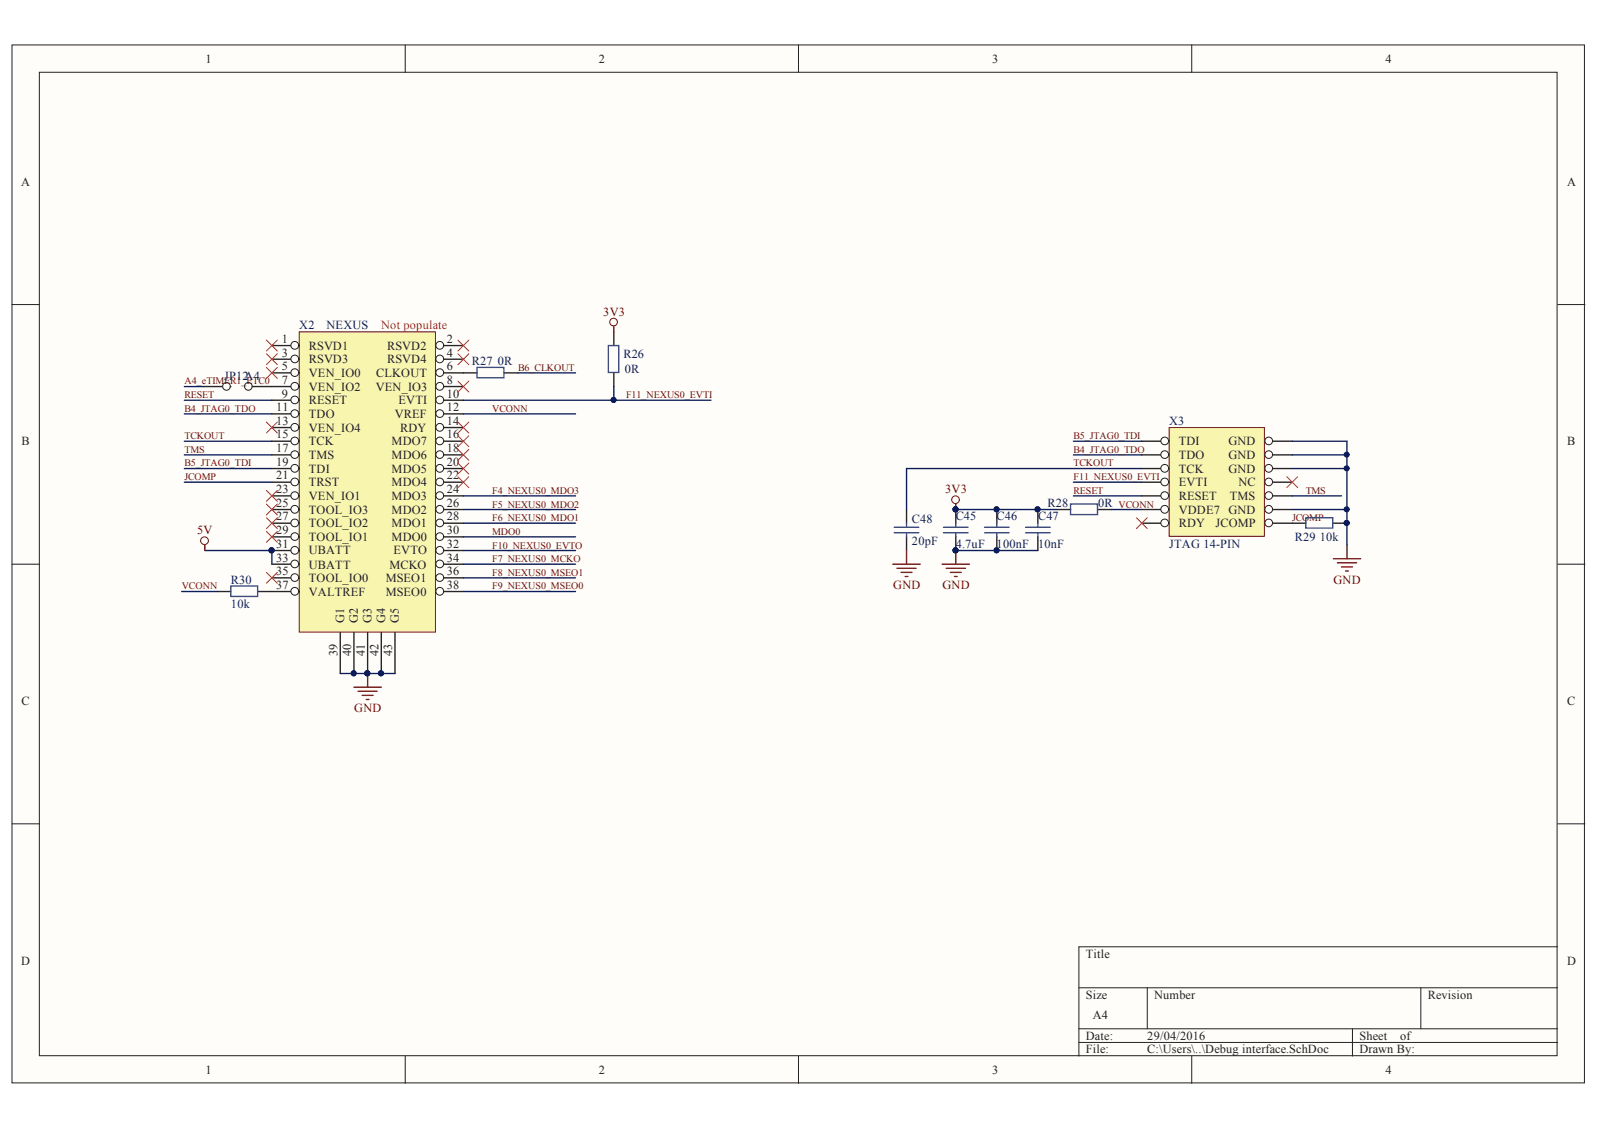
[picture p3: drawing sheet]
<svg xmlns="http://www.w3.org/2000/svg" width="297mm" height="210mm" viewBox="0 0 297 210" stroke-linecap="round" stroke-linejoin="round" font-family="sans-serif">
<path d="M2.2 8.3h292.1v192.9h-292.1z" fill="#fefdf9"/>
<path d="M2.2 8.3h292.1v192.9h-292.1z" fill="none" stroke="#231f20" stroke-width=".19"/>
<path d="M7.3 13.4h282v182.7h-282z" fill="#fefdf9"/>
<g fill="none" stroke="#231f20" stroke-width=".19">
<path d="M7.3 13.4h282v182.7h-282zM75.3 8.3v5.1M148.3 8.3v5.1M221.4 8.3v5.1M2.2 56.6h5.1M289.4 56.6h5M2.2 104.8h5.1M289.4 104.8h5M2.2 153h5.1M289.4 153h5M289.4 175.9h-89v20.3M75.3 196.2v5.1"/>
<path d="M148.3 196.2v5.1M200.4 183.5h89M200.4 191.1h89M200.4 193.6h89M213.1 183.5v7.6M221.4 196.2v5.1M251.2 191.1v5.1M263.9 183.5v7.6"/>
</g>
<path d="M55.6 61.7h25.3v55.7h-25.3z" fill="#f8f5af"/>
<path d="M55.6 61.7h25.3v55.7h-25.3z" fill="none" stroke="#6d0c0e" stroke-width=".19"/>
<path d="M50.5 64.2h5.1" fill="none" stroke="#231f20" stroke-width=".25"/>
<circle cx="54.8" cy="64.2" r=".72" fill="#fefdf9"/>
<circle cx="54.8" cy="64.2" r=".72" fill="none" stroke="#231f20" stroke-width=".19"/>
<path d="M81 64.2h5.1" fill="none" stroke="#231f20" stroke-width=".25"/>
<circle cx="81.7" cy="64.2" r=".72" fill="#fefdf9"/>
<circle cx="81.7" cy="64.2" r=".72" fill="none" stroke="#231f20" stroke-width=".19"/>
<path d="M50.5 66.7h5.1" fill="none" stroke="#231f20" stroke-width=".25"/>
<circle cx="54.8" cy="66.7" r=".72" fill="#fefdf9"/>
<circle cx="54.8" cy="66.7" r=".72" fill="none" stroke="#231f20" stroke-width=".19"/>
<path d="M81 66.7h5.1" fill="none" stroke="#231f20" stroke-width=".25"/>
<circle cx="81.7" cy="66.7" r=".72" fill="#fefdf9"/>
<circle cx="81.7" cy="66.7" r=".72" fill="none" stroke="#231f20" stroke-width=".19"/>
<path d="M50.5 69.3h5.1" fill="none" stroke="#231f20" stroke-width=".25"/>
<circle cx="54.8" cy="69.2" r=".72" fill="#fefdf9"/>
<circle cx="54.8" cy="69.2" r=".72" fill="none" stroke="#231f20" stroke-width=".19"/>
<path d="M81 69.3h5.1" fill="none" stroke="#231f20" stroke-width=".25"/>
<circle cx="81.7" cy="69.2" r=".72" fill="#fefdf9"/>
<circle cx="81.7" cy="69.2" r=".72" fill="none" stroke="#231f20" stroke-width=".19"/>
<path d="M50.5 71.8h5.1" fill="none" stroke="#231f20" stroke-width=".25"/>
<circle cx="54.8" cy="71.8" r=".72" fill="#fefdf9"/>
<circle cx="54.8" cy="71.8" r=".72" fill="none" stroke="#231f20" stroke-width=".19"/>
<path d="M81 71.8h5.1" fill="none" stroke="#231f20" stroke-width=".25"/>
<circle cx="81.7" cy="71.8" r=".72" fill="#fefdf9"/>
<circle cx="81.7" cy="71.8" r=".72" fill="none" stroke="#231f20" stroke-width=".19"/>
<path d="M50.5 74.3h5.1" fill="none" stroke="#231f20" stroke-width=".25"/>
<circle cx="54.8" cy="74.3" r=".72" fill="#fefdf9"/>
<circle cx="54.8" cy="74.3" r=".72" fill="none" stroke="#231f20" stroke-width=".19"/>
<path d="M81 74.3h5.1" fill="none" stroke="#231f20" stroke-width=".25"/>
<circle cx="81.7" cy="74.3" r=".72" fill="#fefdf9"/>
<circle cx="81.7" cy="74.3" r=".72" fill="none" stroke="#231f20" stroke-width=".19"/>
<path d="M50.5 76.9h5.1" fill="none" stroke="#231f20" stroke-width=".25"/>
<circle cx="54.8" cy="76.8" r=".72" fill="#fefdf9"/>
<circle cx="54.8" cy="76.8" r=".72" fill="none" stroke="#231f20" stroke-width=".19"/>
<path d="M81 76.9h5.1" fill="none" stroke="#231f20" stroke-width=".25"/>
<circle cx="81.7" cy="76.8" r=".72" fill="#fefdf9"/>
<circle cx="81.7" cy="76.8" r=".72" fill="none" stroke="#231f20" stroke-width=".19"/>
<path d="M50.5 79.4h5.1" fill="none" stroke="#231f20" stroke-width=".25"/>
<circle cx="54.8" cy="79.4" r=".72" fill="#fefdf9"/>
<circle cx="54.8" cy="79.4" r=".72" fill="none" stroke="#231f20" stroke-width=".19"/>
<path d="M81 79.4h5.1" fill="none" stroke="#231f20" stroke-width=".25"/>
<circle cx="81.7" cy="79.4" r=".72" fill="#fefdf9"/>
<circle cx="81.7" cy="79.4" r=".72" fill="none" stroke="#231f20" stroke-width=".19"/>
<path d="M50.5 82h5.1" fill="none" stroke="#231f20" stroke-width=".25"/>
<circle cx="54.8" cy="81.9" r=".72" fill="#fefdf9"/>
<circle cx="54.8" cy="81.9" r=".72" fill="none" stroke="#231f20" stroke-width=".19"/>
<path d="M81 82h5.1" fill="none" stroke="#231f20" stroke-width=".25"/>
<circle cx="81.7" cy="81.9" r=".72" fill="#fefdf9"/>
<circle cx="81.7" cy="81.9" r=".72" fill="none" stroke="#231f20" stroke-width=".19"/>
<path d="M50.5 84.5h5.1" fill="none" stroke="#231f20" stroke-width=".25"/>
<circle cx="54.8" cy="84.4" r=".72" fill="#fefdf9"/>
<circle cx="54.8" cy="84.4" r=".72" fill="none" stroke="#231f20" stroke-width=".19"/>
<path d="M81 84.5h5.1" fill="none" stroke="#231f20" stroke-width=".25"/>
<circle cx="81.7" cy="84.4" r=".72" fill="#fefdf9"/>
<circle cx="81.7" cy="84.4" r=".72" fill="none" stroke="#231f20" stroke-width=".19"/>
<path d="M50.5 87h5.1" fill="none" stroke="#231f20" stroke-width=".25"/>
<circle cx="54.8" cy="87" r=".72" fill="#fefdf9"/>
<circle cx="54.8" cy="87" r=".72" fill="none" stroke="#231f20" stroke-width=".19"/>
<path d="M81 87h5.1" fill="none" stroke="#231f20" stroke-width=".25"/>
<circle cx="81.7" cy="87" r=".72" fill="#fefdf9"/>
<circle cx="81.7" cy="87" r=".72" fill="none" stroke="#231f20" stroke-width=".19"/>
<path d="M50.5 89.6h5.1" fill="none" stroke="#231f20" stroke-width=".25"/>
<circle cx="54.8" cy="89.5" r=".72" fill="#fefdf9"/>
<circle cx="54.8" cy="89.5" r=".72" fill="none" stroke="#231f20" stroke-width=".19"/>
<path d="M81 89.6h5.1" fill="none" stroke="#231f20" stroke-width=".25"/>
<circle cx="81.7" cy="89.5" r=".72" fill="#fefdf9"/>
<circle cx="81.7" cy="89.5" r=".72" fill="none" stroke="#231f20" stroke-width=".19"/>
<path d="M50.5 92.1h5.1" fill="none" stroke="#231f20" stroke-width=".25"/>
<circle cx="54.8" cy="92.1" r=".72" fill="#fefdf9"/>
<circle cx="54.8" cy="92.1" r=".72" fill="none" stroke="#231f20" stroke-width=".19"/>
<path d="M81 92.1h5.1" fill="none" stroke="#231f20" stroke-width=".25"/>
<circle cx="81.7" cy="92.1" r=".72" fill="#fefdf9"/>
<circle cx="81.7" cy="92.1" r=".72" fill="none" stroke="#231f20" stroke-width=".19"/>
<path d="M50.5 94.6h5.1" fill="none" stroke="#231f20" stroke-width=".25"/>
<circle cx="54.8" cy="94.6" r=".72" fill="#fefdf9"/>
<circle cx="54.8" cy="94.6" r=".72" fill="none" stroke="#231f20" stroke-width=".19"/>
<path d="M81 94.6h5.1" fill="none" stroke="#231f20" stroke-width=".25"/>
<circle cx="81.7" cy="94.6" r=".72" fill="#fefdf9"/>
<circle cx="81.7" cy="94.6" r=".72" fill="none" stroke="#231f20" stroke-width=".19"/>
<path d="M50.5 97.2h5.1" fill="none" stroke="#231f20" stroke-width=".25"/>
<circle cx="54.8" cy="97.1" r=".72" fill="#fefdf9"/>
<circle cx="54.8" cy="97.1" r=".72" fill="none" stroke="#231f20" stroke-width=".19"/>
<path d="M81 97.2h5.1" fill="none" stroke="#231f20" stroke-width=".25"/>
<circle cx="81.7" cy="97.1" r=".72" fill="#fefdf9"/>
<circle cx="81.7" cy="97.1" r=".72" fill="none" stroke="#231f20" stroke-width=".19"/>
<path d="M50.5 99.7h5.1" fill="none" stroke="#231f20" stroke-width=".25"/>
<circle cx="54.8" cy="99.7" r=".72" fill="#fefdf9"/>
<circle cx="54.8" cy="99.7" r=".72" fill="none" stroke="#231f20" stroke-width=".19"/>
<path d="M81 99.7h5.1" fill="none" stroke="#231f20" stroke-width=".25"/>
<circle cx="81.7" cy="99.7" r=".72" fill="#fefdf9"/>
<circle cx="81.7" cy="99.7" r=".72" fill="none" stroke="#231f20" stroke-width=".19"/>
<path d="M50.5 102.3h5.1" fill="none" stroke="#231f20" stroke-width=".25"/>
<circle cx="54.8" cy="102.2" r=".72" fill="#fefdf9"/>
<circle cx="54.8" cy="102.2" r=".72" fill="none" stroke="#231f20" stroke-width=".19"/>
<circle cx="50.4" cy="102.2" r=".47" fill="#0c1c5b"/>
<circle cx="50.4" cy="102.2" r=".47" fill="none" stroke="#0c1c5b" stroke-width=".19"/>
<path d="M81 102.3h5.1" fill="none" stroke="#231f20" stroke-width=".25"/>
<circle cx="81.7" cy="102.2" r=".72" fill="#fefdf9"/>
<circle cx="81.7" cy="102.2" r=".72" fill="none" stroke="#231f20" stroke-width=".19"/>
<path d="M50.5 104.8h5.1" fill="none" stroke="#231f20" stroke-width=".25"/>
<circle cx="54.8" cy="104.7" r=".72" fill="#fefdf9"/>
<circle cx="54.8" cy="104.7" r=".72" fill="none" stroke="#231f20" stroke-width=".19"/>
<path d="M81 104.8h5.1" fill="none" stroke="#231f20" stroke-width=".25"/>
<circle cx="81.7" cy="104.7" r=".72" fill="#fefdf9"/>
<circle cx="81.7" cy="104.7" r=".72" fill="none" stroke="#231f20" stroke-width=".19"/>
<path d="M50.5 107.3h5.1" fill="none" stroke="#231f20" stroke-width=".25"/>
<circle cx="54.8" cy="107.3" r=".72" fill="#fefdf9"/>
<circle cx="54.8" cy="107.3" r=".72" fill="none" stroke="#231f20" stroke-width=".19"/>
<path d="M81 107.3h5.1" fill="none" stroke="#231f20" stroke-width=".25"/>
<circle cx="81.7" cy="107.3" r=".72" fill="#fefdf9"/>
<circle cx="81.7" cy="107.3" r=".72" fill="none" stroke="#231f20" stroke-width=".19"/>
<path d="M50.5 109.9h5.1" fill="none" stroke="#231f20" stroke-width=".25"/>
<circle cx="54.8" cy="109.8" r=".72" fill="#fefdf9"/>
<circle cx="54.8" cy="109.8" r=".72" fill="none" stroke="#231f20" stroke-width=".19"/>
<path d="M81 109.9h5.1" fill="none" stroke="#231f20" stroke-width=".25"/>
<circle cx="81.7" cy="109.8" r=".72" fill="#fefdf9"/>
<circle cx="81.7" cy="109.8" r=".72" fill="none" stroke="#231f20" stroke-width=".19"/>
<path d="M63.2 117.5v7.6M65.8 117.5v7.6" fill="none" stroke="#231f20" stroke-width=".25"/>
<circle cx="65.7" cy="125.1" r=".46" fill="#0c1c5b"/>
<circle cx="65.7" cy="125.1" r=".46" fill="none" stroke="#0c1c5b" stroke-width=".19"/>
<path d="M68.3 117.5v7.6" fill="none" stroke="#231f20" stroke-width=".25"/>
<circle cx="68.2" cy="125.1" r=".47" fill="#0c1c5b"/>
<circle cx="68.2" cy="125.1" r=".47" fill="none" stroke="#0c1c5b" stroke-width=".19"/>
<path d="M70.8 117.5v7.6" fill="none" stroke="#231f20" stroke-width=".25"/>
<circle cx="70.8" cy="125.1" r=".47" fill="#0c1c5b"/>
<circle cx="70.8" cy="125.1" r=".47" fill="none" stroke="#0c1c5b" stroke-width=".19"/>
<path d="M73.4 117.5v7.6" fill="none" stroke="#231f20" stroke-width=".25"/>
<circle cx="50.4" cy="102.2" r=".47" fill="#0c1c5b"/>
<circle cx="50.4" cy="102.2" r=".47" fill="none" stroke="#0c1c5b" stroke-width=".19"/>
<circle cx="65.7" cy="125.1" r=".46" fill="#0c1c5b"/>
<circle cx="65.7" cy="125.1" r=".46" fill="none" stroke="#0c1c5b" stroke-width=".19"/>
<circle cx="68.2" cy="125.1" r=".47" fill="#0c1c5b"/>
<circle cx="68.2" cy="125.1" r=".47" fill="none" stroke="#0c1c5b" stroke-width=".19"/>
<circle cx="70.8" cy="125.1" r=".47" fill="#0c1c5b"/>
<circle cx="70.8" cy="125.1" r=".47" fill="none" stroke="#0c1c5b" stroke-width=".19"/>
<path d="M217.2 79.4h17.7v20.2h-17.7z" fill="#f8f5af"/>
<path d="M217.2 79.4h17.7v20.2h-17.7z" fill="none" stroke="#6d0c0e" stroke-width=".19"/>
<path d="M212.1 82h5.1" fill="none" stroke="#231f20" stroke-width=".25"/>
<circle cx="216.4" cy="81.9" r=".72" fill="#fefdf9"/>
<circle cx="216.4" cy="81.9" r=".72" fill="none" stroke="#231f20" stroke-width=".19"/>
<path d="M235 82h5.1" fill="none" stroke="#231f20" stroke-width=".25"/>
<circle cx="235.7" cy="81.9" r=".71" fill="#fefdf9"/>
<circle cx="235.7" cy="81.9" r=".71" fill="none" stroke="#231f20" stroke-width=".19"/>
<path d="M212.1 84.5h5.1" fill="none" stroke="#231f20" stroke-width=".25"/>
<circle cx="216.4" cy="84.4" r=".72" fill="#fefdf9"/>
<circle cx="216.4" cy="84.4" r=".72" fill="none" stroke="#231f20" stroke-width=".19"/>
<path d="M235 84.5h5.1" fill="none" stroke="#231f20" stroke-width=".25"/>
<circle cx="235.7" cy="84.4" r=".71" fill="#fefdf9"/>
<circle cx="235.7" cy="84.4" r=".71" fill="none" stroke="#231f20" stroke-width=".19"/>
<path d="M212.1 87h5.1" fill="none" stroke="#231f20" stroke-width=".25"/>
<circle cx="216.4" cy="87" r=".72" fill="#fefdf9"/>
<circle cx="216.4" cy="87" r=".72" fill="none" stroke="#231f20" stroke-width=".19"/>
<path d="M235 87h5.1" fill="none" stroke="#231f20" stroke-width=".25"/>
<circle cx="235.7" cy="87" r=".72" fill="#fefdf9"/>
<circle cx="235.7" cy="87" r=".72" fill="none" stroke="#231f20" stroke-width=".19"/>
<path d="M212.1 89.6h5.1" fill="none" stroke="#231f20" stroke-width=".25"/>
<circle cx="216.4" cy="89.5" r=".72" fill="#fefdf9"/>
<circle cx="216.4" cy="89.5" r=".72" fill="none" stroke="#231f20" stroke-width=".19"/>
<path d="M235 89.6h5.1" fill="none" stroke="#231f20" stroke-width=".25"/>
<circle cx="235.7" cy="89.5" r=".71" fill="#fefdf9"/>
<circle cx="235.7" cy="89.5" r=".71" fill="none" stroke="#231f20" stroke-width=".19"/>
<path d="M212.1 92.1h5.1" fill="none" stroke="#231f20" stroke-width=".25"/>
<circle cx="216.4" cy="92.1" r=".72" fill="#fefdf9"/>
<circle cx="216.4" cy="92.1" r=".72" fill="none" stroke="#231f20" stroke-width=".19"/>
<path d="M235 92.1h5.1" fill="none" stroke="#231f20" stroke-width=".25"/>
<circle cx="235.7" cy="92.1" r=".71" fill="#fefdf9"/>
<circle cx="235.7" cy="92.1" r=".71" fill="none" stroke="#231f20" stroke-width=".19"/>
<path d="M212.1 94.6h5.1" fill="none" stroke="#231f20" stroke-width=".25"/>
<circle cx="216.4" cy="94.6" r=".72" fill="#fefdf9"/>
<circle cx="216.4" cy="94.6" r=".72" fill="none" stroke="#231f20" stroke-width=".19"/>
<path d="M235 94.6h5.1" fill="none" stroke="#231f20" stroke-width=".25"/>
<circle cx="235.7" cy="94.6" r=".72" fill="#fefdf9"/>
<circle cx="235.7" cy="94.6" r=".72" fill="none" stroke="#231f20" stroke-width=".19"/>
<path d="M212.1 97.2h5.1" fill="none" stroke="#231f20" stroke-width=".25"/>
<circle cx="216.4" cy="97.1" r=".72" fill="#fefdf9"/>
<circle cx="216.4" cy="97.1" r=".72" fill="none" stroke="#231f20" stroke-width=".19"/>
<path d="M235 97.2h5.1" fill="none" stroke="#231f20" stroke-width=".25"/>
<circle cx="235.7" cy="97.1" r=".71" fill="#fefdf9"/>
<circle cx="235.7" cy="97.1" r=".71" fill="none" stroke="#231f20" stroke-width=".19"/>
<path d="M247.7 103.8h5.1M248.4 104.5h3.6M249.2 105.3h2M250 106.1h.5M250.2 101.2v2.6" fill="none" stroke="#6d0c0e" stroke-width=".25"/>
<path d="M37.8 71.8h5.1" fill="none" stroke="#231f20" stroke-width=".25"/>
<circle cx="42.1" cy="71.8" r=".72" fill="#fefdf9"/>
<circle cx="42.1" cy="71.8" r=".72" fill="none" stroke="#231f20" stroke-width=".19"/>
<path d="M45.4 71.8h5.1" fill="none" stroke="#231f20" stroke-width=".25"/>
<circle cx="46.1" cy="71.8" r=".72" fill="#fefdf9"/>
<circle cx="46.1" cy="71.8" r=".72" fill="none" stroke="#231f20" stroke-width=".19"/>
<path d="M63.2 125.1h10.2" fill="none" stroke="#0c1c5b" stroke-width=".25"/>
<path d="M65.8 127.6h5M66.5 128.4h3.6M67.3 129.2h2M68 129.9h.5M68.3 125.1v2.5" fill="none" stroke="#6d0c0e" stroke-width=".25"/>
<circle cx="68.2" cy="125.1" r=".47" fill="#0c1c5b"/>
<circle cx="68.2" cy="125.1" r=".47" fill="none" stroke="#0c1c5b" stroke-width=".19"/>
<path d="M199.4 82h12.7M199.4 84.5h12.7M199.4 89.6h12.7M199.4 92.1h12.7" fill="none" stroke="#0c1c5b" stroke-width=".25"/>
<path d="M192.8 94.6v2.6M192.8 99.7v2.6" fill="none" stroke="#231f20" stroke-width=".25"/>
<circle cx="192.7" cy="94.6" r=".47" fill="#0c1c5b"/>
<circle cx="192.7" cy="94.6" r=".47" fill="none" stroke="#0c1c5b" stroke-width=".19"/>
<path d="M190.5 97.9h4.6M190.5 99h4.6M192.8 97.2v.7M192.8 99v.7" fill="none" stroke="#2151a3" stroke-width=".25"/>
<circle cx="192.7" cy="94.6" r=".47" fill="#0c1c5b"/>
<circle cx="192.7" cy="94.6" r=".47" fill="none" stroke="#0c1c5b" stroke-width=".19"/>
<path d="M185.2 99.7v2.6" fill="none" stroke="#231f20" stroke-width=".25"/>
<circle cx="185.1" cy="102.2" r=".46" fill="#0c1c5b"/>
<circle cx="185.1" cy="102.2" r=".46" fill="none" stroke="#0c1c5b" stroke-width=".19"/>
<path d="M185.2 94.6v2.6" fill="none" stroke="#231f20" stroke-width=".25"/>
<circle cx="185.1" cy="94.6" r=".46" fill="#0c1c5b"/>
<circle cx="185.1" cy="94.6" r=".46" fill="none" stroke="#0c1c5b" stroke-width=".19"/>
<path d="M182.9 97.9h4.6M182.9 99h4.6M185.2 97.2v.7M185.2 99v.7" fill="none" stroke="#2151a3" stroke-width=".25"/>
<circle cx="185.1" cy="102.2" r=".46" fill="#0c1c5b"/>
<circle cx="185.1" cy="102.2" r=".46" fill="none" stroke="#0c1c5b" stroke-width=".19"/>
<circle cx="185.1" cy="94.6" r=".46" fill="#0c1c5b"/>
<circle cx="185.1" cy="94.6" r=".46" fill="none" stroke="#0c1c5b" stroke-width=".19"/>
<path d="M177.6 99.7v2.6" fill="none" stroke="#231f20" stroke-width=".25"/>
<circle cx="177.5" cy="102.2" r=".46" fill="#0c1c5b"/>
<circle cx="177.5" cy="102.2" r=".46" fill="none" stroke="#0c1c5b" stroke-width=".19"/>
<path d="M177.6 94.6v2.6" fill="none" stroke="#231f20" stroke-width=".25"/>
<circle cx="177.5" cy="94.6" r=".46" fill="#0c1c5b"/>
<circle cx="177.5" cy="94.6" r=".46" fill="none" stroke="#0c1c5b" stroke-width=".19"/>
<path d="M175.3 97.9h4.5M175.3 99h4.5M177.6 97.2v.7M177.6 99v.7" fill="none" stroke="#2151a3" stroke-width=".25"/>
<circle cx="177.5" cy="102.2" r=".46" fill="#0c1c5b"/>
<circle cx="177.5" cy="102.2" r=".46" fill="none" stroke="#0c1c5b" stroke-width=".19"/>
<circle cx="177.5" cy="94.6" r=".46" fill="#0c1c5b"/>
<circle cx="177.5" cy="94.6" r=".46" fill="none" stroke="#0c1c5b" stroke-width=".19"/>
<path d="M177.6 102.3h15.2" fill="none" stroke="#0c1c5b" stroke-width=".25"/>
<circle cx="177.5" cy="102.2" r=".46" fill="#0c1c5b"/>
<circle cx="177.5" cy="102.2" r=".46" fill="none" stroke="#0c1c5b" stroke-width=".19"/>
<path d="M175 104.8h5.1M175.8 105.6h3.5M176.5 106.3h2.1M177.3 107.1h.5M177.6 102.3v2.5" fill="none" stroke="#6d0c0e" stroke-width=".25"/>
<circle cx="177.5" cy="102.2" r=".46" fill="#0c1c5b"/>
<circle cx="177.5" cy="102.2" r=".46" fill="none" stroke="#0c1c5b" stroke-width=".19"/>
<path d="M86.1 69.3h2.5M93.7 69.3h2.5M114 61.7v2.5M114 69.3v2.5M168.4 94.6v2.6M168.4 99.7v2.6M196.4 94.6h2.5M204 94.6h2.5M40.3 109.9h2.6M48 109.9h2.5" fill="none" stroke="#231f20" stroke-width=".25"/>
<path d="M88.6 68.3h5v1.9h-5zM113 64.2h1.9v5h-1.9zM166.1 99h4.6M166.1 97.9h4.6M168.4 97.2v.7M168.4 99v.7M198.9 93.6h5v2h-5zM42.9 108.9h5v1.9h-5z" fill="none" stroke="#2151a3" stroke-width=".25"/>
<path d="M86.1 76.9h20.8M96.2 69.3h10.7M86.1 92.1h20.8M86.1 99.7h20.8M86.1 97.2h20.8M86.1 94.6h20.8M240.1 92.1h9.1M86.1 109.9h20.8M86.1 107.3h20.8M86.1 104.8h20.8M86.1 102.3h20.8" fill="none" stroke="#0c1c5b" stroke-width=".25"/>
<path d="M177.6 93.6v1M165.9 104.8h5M166.6 105.6h3.6M167.4 106.3h2M168.2 107.1h.5M168.4 102.3v2.5" fill="none" stroke="#6d0c0e" stroke-width=".25"/>
<circle cx="177.5" cy="92.8" r=".71" fill="none" stroke="#6d0c0e" stroke-width=".19"/>
<circle cx="177.5" cy="94.6" r=".46" fill="#0c1c5b"/>
<circle cx="177.5" cy="94.6" r=".46" fill="none" stroke="#0c1c5b" stroke-width=".19"/>
<circle cx="114" cy="59.8" r=".71" fill="none" stroke="#6d0c0e" stroke-width=".19"/>
<path d="M114 60.6v1.1" fill="none" stroke="#6d0c0e" stroke-width=".25"/>
<path d="M211.1 96.2l2 2M213.1 96.2l-2 2M239 88.6l2.1 2M241.1 88.6l-2.1 2" fill="none" stroke="#ee1d23" stroke-width=".19"/>
<path d="M177.6 94.6h18.8M206.5 94.6h5.6" fill="none" stroke="#0c1c5b" stroke-width=".25"/>
<circle cx="177.5" cy="94.6" r=".46" fill="#0c1c5b"/>
<circle cx="177.5" cy="94.6" r=".46" fill="none" stroke="#0c1c5b" stroke-width=".19"/>
<g fill="none" stroke="#ee1d23" stroke-width=".19">
<path d="M49.5 63.2l2 2M49.5 65.7l2 2M49.5 68.3l2 2M49.5 78.4l2 2M51.5 63.2l-2 2M51.5 65.7l-2 2M51.5 68.3l-2 2M51.5 78.4l-2 2M85.1 78.4l2 2M85.1 70.8l2 2M85.1 65.7l2 2M85.1 63.2l2 2"/>
<path d="M87.1 78.4l-2 2M87.1 70.8l-2 2M87.1 65.7l-2 2M87.1 63.2l-2 2M49.5 91.1l2 2M49.5 93.6l2 2.1M49.5 96.2l2 2M49.5 98.7l2 2M51.5 91.1l-2 2M51.5 93.6l-2 2.1M51.5 96.2l-2 2M51.5 98.7l-2 2"/>
<path d="M85.1 80.9l2 2.1M85.1 83.5l2 2M85.1 86l2 2M85.1 88.6l2 2M87.1 80.9l-2 2.1M87.1 83.5l-2 2M87.1 86l-2 2M87.1 88.6l-2 2M49.5 106.3l2 2.1M51.5 106.3l-2 2.1"/>
</g>
<path d="M34.2 74.3h16.3M34.2 71.8h3.6M34.2 76.9h16.3M114 71.8v2.5h-27.9M34.2 82h16.3M34.2 84.5h16.3M34.2 87h16.3M34.2 89.6h16.3M33.7 109.9h6.6" fill="none" stroke="#0c1c5b" stroke-width=".25"/>
<circle cx="114" cy="74.3" r=".46" fill="#0c1c5b"/>
<circle cx="114" cy="74.3" r=".46" fill="none" stroke="#0c1c5b" stroke-width=".19"/>
<path d="M114 74.3h18.1" fill="none" stroke="#0c1c5b" stroke-width=".25"/>
<circle cx="114" cy="74.3" r=".46" fill="#0c1c5b"/>
<circle cx="114" cy="74.3" r=".46" fill="none" stroke="#0c1c5b" stroke-width=".19"/>
<path d="M38.1 102.3h12.4v2.5" fill="none" stroke="#0c1c5b" stroke-width=".25"/>
<circle cx="50.4" cy="102.2" r=".47" fill="#0c1c5b"/>
<circle cx="50.4" cy="102.2" r=".47" fill="none" stroke="#0c1c5b" stroke-width=".19"/>
<path d="M212.1 87h-43.7v7.6" fill="none" stroke="#0c1c5b" stroke-width=".25"/>
<path d="M240.1 97.2h2.5M247.7 97.2h2.5" fill="none" stroke="#231f20" stroke-width=".25"/>
<circle cx="250.2" cy="97.1" r=".46" fill="#0c1c5b"/>
<circle cx="250.2" cy="97.1" r=".46" fill="none" stroke="#0c1c5b" stroke-width=".19"/>
<path d="M242.6 96.2h5v1.9h-5z" fill="none" stroke="#2151a3" stroke-width=".25"/>
<circle cx="250.2" cy="97.1" r=".46" fill="#0c1c5b"/>
<circle cx="250.2" cy="97.1" r=".46" fill="none" stroke="#0c1c5b" stroke-width=".19"/>
<path d="M240.1 94.6h10.1" fill="none" stroke="#0c1c5b" stroke-width=".25"/>
<circle cx="250.2" cy="94.6" r=".47" fill="#0c1c5b"/>
<circle cx="250.2" cy="94.6" r=".47" fill="none" stroke="#0c1c5b" stroke-width=".19"/>
<path d="M240.1 82h10.1v19.2M240.1 84.5h10.1" fill="none" stroke="#0c1c5b" stroke-width=".25"/>
<circle cx="250.2" cy="84.4" r=".46" fill="#0c1c5b"/>
<circle cx="250.2" cy="84.4" r=".46" fill="none" stroke="#0c1c5b" stroke-width=".19"/>
<path d="M240.1 87h10.1" fill="none" stroke="#0c1c5b" stroke-width=".25"/>
<circle cx="250.2" cy="87" r=".47" fill="#0c1c5b"/>
<circle cx="250.2" cy="87" r=".47" fill="none" stroke="#0c1c5b" stroke-width=".19"/>
<circle cx="38" cy="100.4" r=".72" fill="none" stroke="#6d0c0e" stroke-width=".19"/>
<path d="M38.1 101.2v1.1" fill="none" stroke="#6d0c0e" stroke-width=".25"/>
<g font-size="2.3" fill="#231f20">
<text x="38.2" y="11.7">1</text>
<text x="111.2" y="11.7">2</text>
<text x="184.3" y="11.7">3</text>
<text x="257.4" y="11.7">4</text>
<text x="3.9" y="34.5">A</text>
<text x="291.1" y="34.5">A</text>
<text x="52.4" y="63.7">1</text>
<text x="57.4" y="65">RSVD1</text>
<text x="71.9" y="65">RSVD2</text>
<text x="83" y="63.7">2</text>
<text x="52.4" y="66.2">3</text>
<text x="52.4" y="68.8">5</text>
<text x="52.4" y="71.3">7</text>
<text x="57.4" y="67.5">RSVD3</text>
<text x="57.4" y="70">VEN_IO0</text>
<text x="69.9" y="70">CLKOUT</text>
<text x="71.9" y="67.5">RSVD4</text>
<text x="83" y="66.2">4</text>
<text x="83" y="68.8">6</text>
<text x="83" y="71.3">8</text>
<text x="51.3" y="76.4">11</text>
<text x="52.4" y="73.8">9</text>
<text x="57.4" y="72.6">VEN_IO2</text>
<text x="57.4" y="75.1">RESET</text>
<text x="57.4" y="77.6">TDO</text>
<text x="69.8" y="72.6">VEN_IO3</text>
<text x="73.3" y="77.6">VREF</text>
<text x="74" y="75.1">EVTI</text>
<text x="83" y="73.8">10</text>
<text x="83" y="76.4">12</text>
<text x="4" y="82.7">B</text>
<text x="51.3" y="78.9">13</text>
<text x="51.3" y="81.4">15</text>
<text x="51.3" y="84">17</text>
<text x="57.4" y="80.2">VEN_IO4</text>
<text x="57.4" y="82.7">TCK</text>
<text x="72.8" y="82.7">MDO7</text>
<text x="74.4" y="80.2">RDY</text>
<text x="83" y="81.4">16</text>
<text x="83" y="84">18</text>
<text x="83" y="78.9">14</text>
<text x="219" y="82.7">TDI</text>
<text x="228.2" y="82.7">GND</text>
<text x="291.1" y="82.7">B</text>
<text x="51.3" y="86.5">19</text>
<text x="51.3" y="89.1">21</text>
<text x="57.4" y="85.3">TMS</text>
<text x="57.4" y="87.8">TDI</text>
<text x="72.8" y="85.3">MDO6</text>
<text x="72.8" y="87.8">MDO5</text>
<text x="83" y="86.5">20</text>
<text x="83" y="89.1">22</text>
<text x="219" y="85.3">TDO</text>
<text x="219" y="87.8">TCK</text>
<text x="228.2" y="85.3">GND</text>
<text x="228.2" y="87.8">GND</text>
<text x="51.3" y="91.6">23</text>
<text x="51.3" y="94.1">25</text>
<text x="57.4" y="90.3">TRST</text>
<text x="57.4" y="92.9">VEN_IO1</text>
<text x="57.4" y="95.4">TOOL_IO3</text>
<text x="72.8" y="90.3">MDO4</text>
<text x="72.8" y="92.9">MDO3</text>
<text x="72.8" y="95.4">MDO2</text>
<text x="83" y="91.6">24</text>
<text x="83" y="94.1">26</text>
<text x="219" y="90.3">EVTI</text>
<text x="219" y="92.9">RESET</text>
<text x="219" y="95.4">VDDE7 GND</text>
<text x="228.4" y="92.9">TMS</text>
<text x="230" y="90.3">NC</text>
<text x="51.3" y="96.7">27</text>
<text x="51.3" y="99.2">29</text>
<text x="51.3" y="101.7">31</text>
<text x="57.4" y="97.9">TOOL_IO2</text>
<text x="57.4" y="100.5">TOOL_IO1</text>
<text x="72.8" y="97.9">MDO1</text>
<text x="72.8" y="100.5">MDO0</text>
<text x="83" y="101.7">32</text>
<text x="83" y="96.7">28</text>
<text x="83" y="99.2">30</text>
<text x="219" y="97.9">RDY</text>
<text x="225.8" y="97.9">JCOMP</text>
<text x="51.3" y="104.3">33</text>
<text x="51.3" y="106.9">35</text>
<text x="57.4" y="103">UBATT</text>
<text x="57.4" y="105.6">UBATT</text>
<text x="72.3" y="105.6">MCKO</text>
<text x="73.1" y="103">EVTO</text>
<text x="83" y="106.9">36</text>
<text x="83" y="104.3">34</text>
<text x="51.3" y="109.4">37</text>
<text x="57.4" y="108.1">TOOL_IO0</text>
<text x="57.4" y="110.7">VALTREF</text>
<text x="71.7" y="108.1">MSEO1</text>
<text x="71.7" y="110.7">MSEO0</text>
<text x="83" y="109.4">38</text>
<text x="64" y="115.8" transform="rotate(-90 64 115.8)">G1</text>
<text x="66.5" y="115.8" transform="rotate(-90 66.5 115.8)">G2</text>
<text x="69" y="115.8" transform="rotate(-90 69 115.8)">G3</text>
<text x="71.6" y="115.8" transform="rotate(-90 71.6 115.8)">G4</text>
<text x="74.1" y="115.8" transform="rotate(-90 74.1 115.8)">G5</text>
<text x="62.7" y="121.8" transform="rotate(-90 62.7 121.8)">39</text>
<text x="65.2" y="121.8" transform="rotate(-90 65.2 121.8)">40</text>
<text x="67.8" y="121.8" transform="rotate(-90 67.8 121.8)">41</text>
<text x="70.3" y="121.8" transform="rotate(-90 70.3 121.8)">42</text>
<text x="72.8" y="121.8" transform="rotate(-90 72.8 121.8)">43</text>
<text x="4" y="131">C</text>
<text x="291.1" y="131">C</text>
<text x="3.9" y="179.2">D</text>
<text x="201.7" y="177.9">Title</text>
<text x="291.1" y="179.2">D</text>
<text x="201.7" y="185.5">Size</text>
<text x="214.4" y="185.5">Number</text>
<text x="265.2" y="185.5">Revision</text>
<text x="203" y="189.3">A4</text>
<text x="201.7" y="193.1">Date:</text>
<text x="201.7" y="195.7">File:</text>
<text x="213.1" y="193.1">29/04/2016</text>
<text x="213.1" y="195.7">C:\Users\..\Debug interface.SchDoc</text>
<text x="252.5" y="193.1">Sheet</text>
<text x="252.5" y="195.7">Drawn By:</text>
<text x="260.1" y="193.1">of</text>
<text x="38.2" y="199.5">1</text>
<text x="111.2" y="199.5">2</text>
<text x="184.3" y="199.5">3</text>
<text x="257.4" y="199.5">4</text>
</g>
<g font-size="2.3" fill="#6d0c0e">
<text x="112.1" y="58.6">3V3</text>
<text x="175.6" y="91.6">3V3</text>
<text x="36.6" y="99.2">5V</text>
<text x="165.9" y="109.4">GND</text>
<text x="175.1" y="109.4">GND</text>
<text x="247.7" y="108.4">GND</text>
<text x="65.8" y="132.2">GND</text>
</g>
<g font-size="2.3" fill="#0c1c5b">
<text x="55.6" y="61.2">X2</text>
<text x="60.7" y="61.2">NEXUS</text>
<text x="41.6" y="70.6">JP12A4</text>
<text x="87.6" y="67.8">R27 0R</text>
<text x="115.8" y="66.5">R26</text>
<text x="116.1" y="69.3">0R</text>
<text x="217.2" y="78.9">X3</text>
<text x="194.6" y="94.1">R28</text>
<text x="204" y="94.1">0R</text>
<text x="169.4" y="97.2">C48</text>
<text x="169.4" y="101.2">20pF</text>
<text x="177.5" y="96.7">C45</text>
<text x="177.5" y="101.7">4.7uF</text>
<text x="185.1" y="96.7">C46</text>
<text x="185.1" y="101.7">100nF</text>
<text x="192.8" y="96.7">C47</text>
<text x="192.8" y="101.7">10nF</text>
<text x="217.2" y="101.7">JTAG 14-PIN</text>
<text x="240.5" y="100.5">R29 10k</text>
<text x="42.9" y="108.4">R30</text>
<text x="42.9" y="113">10k</text>
</g>
<text font-size="2.3" fill="#eb1d23" x="70.8" y="61.2">Not populate</text>
<g font-size="1.9" fill="#6d0c0e">
<text x="34.3" y="71.4">A4_eTIMER1_ETC0</text>
<text x="96.3" y="68.9">B6_CLKOUT</text>
<text x="34.3" y="73.9">RESET</text>
<text x="34.3" y="76.5">B4_JTAG0_TDO</text>
<text x="91.4" y="76.5">VCONN</text>
<text x="116.3" y="73.9">F11_NEXUS0_EVTI</text>
<text x="34.3" y="81.5">TCKOUT</text>
<text x="199.4" y="81.5">B5_JTAG0_TDI</text>
<text x="34.3" y="89.1">JCOMP</text>
<text x="34.3" y="84.1">TMS</text>
<text x="34.3" y="86.6">B5_JTAG0_TDI</text>
<text x="199.4" y="86.6">TCKOUT</text>
<text x="199.4" y="84.1">B4_JTAG0_TDO</text>
<text x="199.4" y="89.1">F11_NEXUS0_EVTI</text>
<text x="91.4" y="91.7">F4_NEXUS0_MDO3</text>
<text x="91.4" y="94.3">F5_NEXUS0_MDO2</text>
<text x="199.4" y="91.7">RESET</text>
<text x="207.8" y="94.3">VCONN</text>
<text x="242.6" y="91.7">TMS</text>
<text x="91.4" y="99.4">MDO0</text>
<text x="91.4" y="96.8">F6_NEXUS0_MDO1</text>
<text x="91.4" y="101.9">F10_NEXUS0_EVTO</text>
<text x="240" y="96.8">JCOMP</text>
<text x="91.4" y="104.4">F7_NEXUS0_MCKO</text>
<text x="91.4" y="107">F8_NEXUS0_MSEO1</text>
<text x="33.8" y="109.5">VCONN</text>
<text x="91.4" y="109.5">F9_NEXUS0_MSEO0</text>
</g>
</svg>
